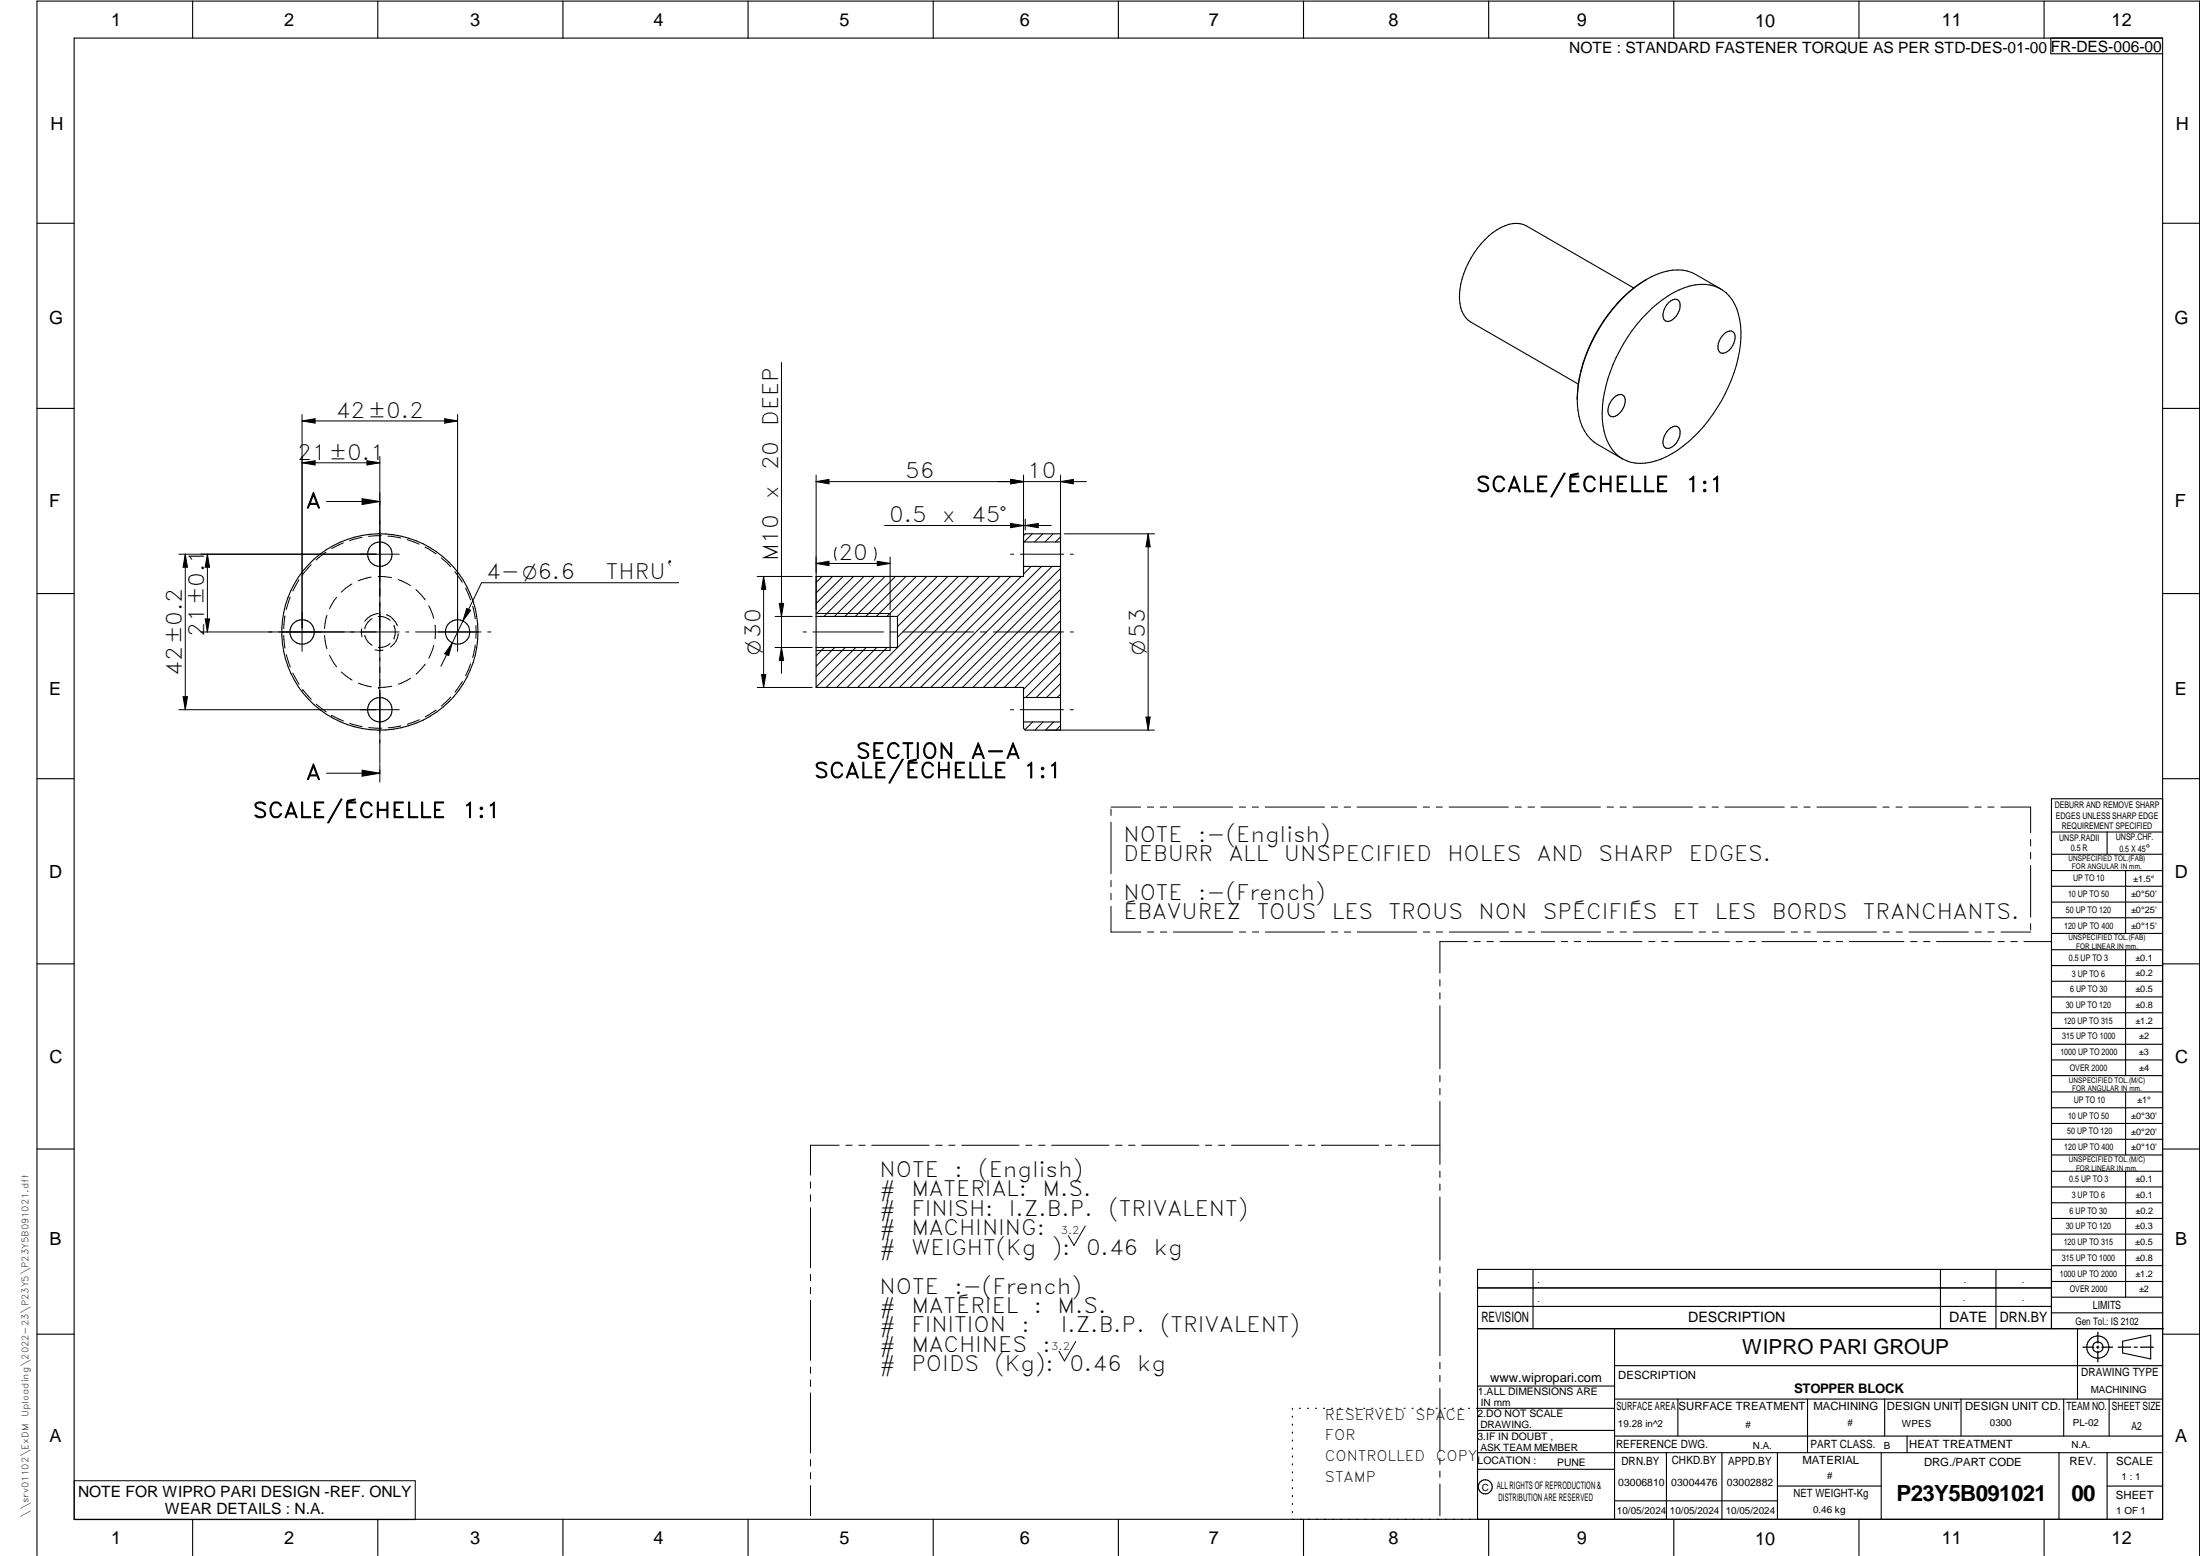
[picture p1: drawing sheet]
<svg xmlns="http://www.w3.org/2000/svg" width="594mm" height="420mm" viewBox="0 0 594 420" stroke-linecap="round" stroke-linejoin="round" font-family="sans-serif">
<g fill="none" stroke="#000" stroke-width=".3">
<path d="M20 10.3h564v400h-564zM52 .3v10M102 .3v10M152 .3v10M202 .3v10M252 .3v10M302 .3v10M352 .3v10M402 .3v10M452 .3v10M502 .3v10M552 .3v10"/>
<path d="M553.8 10.3v4.2h30.2M10 60.3h10M439.8 78.9a43 43 0 0 0-13.3 23M441.2 77.8l-29-16.8a7.8 7.8 0 0 0-8.1 1.1 23.4 23.4 0 0 0-10 18.7 7.3 7.3 0 0 0 3.1 6.2l29 16.7M441.3 77.7a44.3 44.3 0 0 0-14.8 24.2M441.3 77.7a19.1 19.1 0 0 1 13.1-4.8l2.4 .7 7.8 4.4M444.7 75.4l-3.4 2.3M584 60.3h10M444.7 84.7a23.1 23.1 0 0 1 14.4-7.9 9.7 9.7 0 0 1 10.3 8 29.5 29.5 0 0 1-2.6 19.6 39.1 39.1 0 0 1-16.7 18.9 13.3 13.3 0 0 1-10.9 1.1 10.5 10.5 0 0 1-6.1-8 30.2 30.2 0 0 1 2.5-17.9 43.5 43.5 0 0 1 9.1-13.8zM450.6 81.7a1.84 1.84 0 0 1 2.7-.5 4.2 4.2 0 0 1-3.2 5.6 1.81 1.81 0 0 1-.9-2.6l.5-1.4zM465.4 90.3a1.72 1.72 0 0 1 3-.1 4.6 4.6 0 0 1-3 5.2 1.46 1.46 0 0 1-1.5-2l.7-2zM10 110.3h10"/>
<path d="M425.9 107.4a14.5 14.5 0 0 0 4.5 11.9l7.7 4.6M425.9 107.5v.4M426.5 101.9l-.6 5.6M426.5 101.9l-.6 5.5M435.8 107.4a1.72 1.72 0 0 1 2.9 0 4.6 4.6 0 0 1-2.9 5.1 1.47 1.47 0 0 1-1.6-1.9 5 5 0 0 1 1.6-3.2zM450.6 116a1.84 1.84 0 0 1 2.7-.5 4.2 4.2 0 0 1-3.2 5.6 1.81 1.81 0 0 1-.9-2.6l.5-1.4zM584 110.3h10M220.4 155.7h56v-11l.5-.6h9.5v53h-9.5l-.5-.5v-11h-56zM276.4 146.3h10M276.4 153h10M10 160.3h10M220.4 166.5h22v8.3h-22"/>
<path d="M240.4 165.7v9.9M584 160.3h10M276.4 188.3h10M276.4 194.9h10M10 210.3h10M584 215.7h-30v143.1M584 210.3h10M554 224.7h30M554 230.7h30M554 235.1h30M554 239.3h30M569 224.7v6"/>
<path d="M574 235.1v17M554 243.6h30M554 247.8h30M554 252.1h30M554 256.5h30M574 256.5v33.9M10 260.3h10M554 260.7h30M554 265h30M554 269.2h30M554 273.5h30M554 277.7h30"/>
<path d="M584 260.3h10M554 282h30M554 286.2h30M554 290.4h30M554 294.9h30M554 299.1h30M574 294.9v17M10 310.3h10M554 303.4h30M554 307.6h30M554 311.9h30M554 316.3h30"/>
<path d="M574 316.3v34M584 310.3h10M554 320.5h30M554 324.8h30M554 329h30M554 333.2h30M554 337.5h30M399 358.8h185.2M399 352.8h155M399 347.8h155M414 342.8v16M436 358.8v51.5"/>
<path d="M524 342.8v16M539 342.8v16M554 341.8h30M554 346h30M554 350.3h30M554 354.5h30M554 342.8h-155v67.5M561 358.8v19M10 360.3h10M399 374.3h37M436 377.8h148M453.1 377.8v10"/>
<path d="M488.1 377.8v14.5M508.9 377.8v10M529.5 377.8v10M557.3 377.8v10M569.5 377.8v10M573.2 362.2l7.6-1.6v6.3l-7.6-1.6zM584 368.8h-148M584 360.3h10M349 380.3v.3M349 382.4v.3M349 384.6v.3M349 386.7v.3"/>
<path d="M349 388.8v.3M349 391v.3M349 393.1v.3M349 395.3v.3M349 397.4v.3M349 399.5v.3M350.9 380.3h.2M353.1 380.3h.2M355.2 380.3h.3M357.4 380.3h.3M359.6 380.3h.3M361.7 380.3h.3"/>
<path d="M363.9 380.3h.3M366.1 380.3h.3M368.3 380.3h.2M370.4 380.3h.3M372.6 380.3h.3M374.8 380.3h.3M376.9 380.3h.4M379.1 380.3h.3M381.3 380.3h.3M383.4 380.3h.4M385.6 380.3h.3M387.8 380.3h.3"/>
<path d="M390 380.3h.3M392.2 380.3h.3M394.3 380.3h.3M396.5 380.3h.3M398.7 380.3h37.3M399 396.7h37M399 392.3h185M399 386.2h37M436 387.8h148M450 392.3v18M465 392.3v18M480 392.3v18"/>
<path d="M508 392.3v18M515 387.8v4.5M556 392.3v18M569 392.3v18M52 410.3v9.7M102 410.3v9.7M152 410.3v9.7M202 410.3v9.7M252 410.3v9.7M302 410.3v9.7M349 401.7v.3M349 403.8v.4"/>
<path d="M349 406v.3M349 408.1v.3M352 410.3v9.7M402 410.3v9.7M436 405.3h44M452 410.3v9.7M480 401.3h28M502 410.3v9.7M552 410.3v9.7M569 401.3h15M10 420v-419.7h584v419.7"/>
<circle cx="102.6" cy="149.6" r="3.3"/>
<circle cx="81.6" cy="170.6" r="3.3"/>
<circle cx="102.6" cy="170.6" r="26.5"/>
<circle cx="123.6" cy="170.6" r="3.3"/>
<circle cx="102.6" cy="191.6" r="3.3"/>
<circle cx="566.5" cy="363.7" r="1.39"/>
<circle cx="566.5" cy="363.8" r="3"/>
<circle cx="401.1" cy="401.5" r="1.9"/>
</g>
<g fill="none" stroke="#000" stroke-width=".27">
<path d="M211 97.9v83.9M81.6 111.9v64M81.6 113.7h42M81.6 113.7l3.5-.6v1.2zM120.1 113.1l3.5 .6-3.5 .6zM123.6 111.9v64M81.6 125l3.5-.6v1.2zM81.6 125h21M88.2 135.4h14.4M97.8 134.7l4.8 .7-4.8 .8zM99.1 124.4l3.5 .6-3.5 .6zM102.6 123.2v82.9"/>
<path d="M220.4 130l3.5-.5v1.1zM220.4 130h73M220.4 128.3v36.3M272.9 129.5l3.5 .5-3.5 .6zM276.4 128.3v26.3M286.4 130l3.4-.5v1.1zM286.4 128.3v17M50 149.6v42M50 149.6l.6 3.6h-1.2zM56 149.6v21M56 149.6l.6 3.6h-1.2zM80.7 156.5l-1.6 3.1"/>
<path d="M81.7 155.1h.1M84 152.5l-2.2 2.5M88 149.1l-2.7 2.1M92.7 146.6l-3.1 1.5M95 157.7l-2.8 2.2M97.7 145.1l-3.3 .9M100.2 155.8l-3.5 1M102.1 155.7l3.6 .3M103 144.7l-3.5 .1M104.8 144.8l3.4 .5M107.6 156.5l3.2 1.6M107.8 149.6h-59.5"/>
<path d="M109.9 145.7l3.3 1.2M112.3 159.3l2.5 2.7M114.8 147.7l3 1.9M119.2 150.7l2.5 2.3M122.8 154.4l2 2.8M125.7 158.8l1.4 3.2M183.3 157.4h-53.3l-5 10.3M204.5 155.7h14.8M206.2 155.7v29.9M206.2 155.7l.6 3.4h-1.2zM220.4 152.1h20M220.4 152.1l3.5-.5v1.1z"/>
<path d="M222 155.7l-1.6 1.6M224.8 155.7l-4.4 4.4M225.8 147.8a3.9 3.9 0 0 0 0 3.5M227.7 155.7l-7.3 7.2M230.5 155.7l-10.1 10M233.3 155.7l-10.8 10.8M236.1 155.7l-10.8 10.8M236.2 147.8a3.9 3.9 0 0 1 0 3.5M236.9 151.6l3.5 .5-3.5 .6zM238.9 141.9h45M239 155.7l-10.8 10.8M240.4 150.4v14.2"/>
<path d="M241.8 155.7l-10.8 10.8M244.6 155.7l-10.8 10.8M247.4 155.7l-10.8 10.8M250.3 155.7l-10.8 10.8M253.1 155.7l-10.8 10.8M255.9 155.7l-13.5 13.5M258.8 155.7l-16.4 16.3M261.6 155.7l-30 29.9M264.4 155.7l-30 29.9M267.2 155.7l-30 29.9M270.1 155.7l-30 29.9M272.9 141.4l3.5 .5-3.5 .6z"/>
<path d="M272.9 149.6h.9M272.9 155.7l-30 29.9M275.5 149.6h11.7M275.8 155.7l-30.1 29.9M276.9 140.2v2.9M276.9 141.9l3.5-.5v1.1zM278.4 153l-2 2M278.8 144.1l-2.2 2.2M281.3 153l-32.7 32.6M281.6 144.1l-2.2 2.2M284.1 153l-32.7 32.6M284.4 144.1l-2.2 2.2"/>
<path d="M286.4 145l-1.4 1.3M286.4 159.2l-26.5 26.4M286.4 156.3l-29.4 29.3M286.4 153.5l-32.2 32.1M287.4 144.1h24.4M289 149.6h.8M310 144.1l.6 3.6h-1.2zM310 144.1v53M55.4 167.1h1.2l-.6 3.5zM76.6 171.6l.4 3.4M77 166.3l-.4 3.5M77.3 176.8l1.1 3.3"/>
<path d="M78.4 161.2l-1.1 3.3M87.6 171.6l.7 3.6M88.3 166.2l-.7 3.5M89 177l1.9 3M90.9 161.3l-1.9 3.1M97.7 169.8v2.2M98.5 171.5a4 4 0 0 0 2 2.7M100.5 167a4.1 4.1 0 0 0-2 2.8M101.3 175.5l2.1 .1M102.1 165.7a4.9 4.9 0 0 0-3.6 2.1M102.1 166.5a4 4 0 0 1 3.3 1M104.3 166a4.9 4.9 0 0 1 3 3"/>
<path d="M105.4 173.7a3.8 3.8 0 0 1-3.2 1.1M106.4 172.3h.1M106.4 169h.1M106.4 169a4.2 4.2 0 0 1 0 3.3M107.5 171.1a4.6 4.6 0 0 1-2.1 3.6M107.8 170.6h-53.5M109.6 170.6h.8M112.2 170.6h17.7M114.8 179.3l-2.4 2.7M115.8 163.6l1.3 3.4M117.1 174.3l-1.3 3.4M117.5 168.8v3.7"/>
<path d="M122.1 173.6l-.9 3.4-1.1-.5zM125 167.7l-5.9 12.2M126 164.3l1.1 .5-2.1 2.9zM127.1 179.2l-1.4 3.3M127.6 163.7l.7 3.4M128.3 174.2l-.7 3.3M128.5 168.9v3.5M131.7 170.6h.9M209.3 166.5h10M209.3 174.8h10M210.4 162.9h1.2l-.6 3.6zM211 174.8l.6 3.6h-1.2z"/>
<path d="M216.9 170.6h.9M219.5 170.6h19.1M220.4 165.7h20M220.4 175.6h20M222.6 174.8l-2.2 2.3M225.4 174.8l-5 5.1M228.3 174.8l-7.9 7.9M231.1 174.8l-10.7 10.7M233.9 174.8l-10.8 10.8M236.8 174.8l-10.9 10.8M239.6 174.8l-10.8 10.8M240.4 170.6h1.7"/>
<path d="M243.9 170.6h19M264.7 170.6h1.7M268.2 170.6h19M286.4 178.9l-9.4 9.4M286.4 176.1l-10 10M286.4 173.3l-12.4 12.3M286.4 170.5l-15.2 15.1M286.4 167.6l-18.1 18M286.4 164.8l-20.8 20.8M286.4 162l-23.7 23.6M289 170.6h.8M48.3 191.6h59.5"/>
<path d="M49.4 188.1h1.2l-.6 3.5zM79.1 181.7l1.7 3.1M81.8 186.3l2.3 2.5M81.8 186.3h.1M85.4 190.1l2.7 2.1M89.6 193.2l3.1 1.5M89.6 193.2h.1M92.2 181.4l2.9 2.2M94.4 195.3l3.4 .9M96.8 184.4l3.5 1.1M99.6 196.5l3.4 .1M102.2 185.6h.1"/>
<path d="M105.8 185.3l-3.6 .3M108.2 196l-3.4 .5M110.9 183.1l-3.3 1.6M113.2 194.4l-3.2 1.2M117.8 191.7l-3 1.8M121.7 188.2l-2.5 2.4M124.9 184l-2 2.9M204.5 185.6h14.8M205.6 182.2h1.2l-.6 3.4zM272.9 191.6h.8M275.5 191.6h11.7M278.8 194.9l-2 2.2"/>
<path d="M281.7 194.9l-2.2 2.2M282.7 197.1h29.1M284.5 194.9l-2.2 2.2M286.4 195.9l-1.2 1.2M286.4 187.5l-1 .8M286.4 184.6l-3.8 3.7M286.4 181.8l-6.6 6.5M289 191.6h.8M309.4 193.6h1.2l-.6 3.5zM88.2 208.8h14.4M97.8 208l4.8 .8-4.8 .8zM102.6 206.4v4.8"/>
<path d="M300 218.5v1.7M300 217.9h8M309.8 217.9h1.7M313.3 217.9h1.7M316.8 217.9h16.1M334.6 217.9h1.7M338.2 217.9h1.6M341.7 217.9h16M359.5 217.9h1.7M363 217.9h1.7M366.5 217.9h16M384.3 217.9h1.7"/>
<path d="M387.8 217.9h1.7M391.3 217.9h16M409.1 217.9h1.7M412.6 217.9h1.8M416.1 217.9h16.1M434 217.9h1.7M437.5 217.9h1.7M441 217.9h16M458.8 217.9h1.7M462.3 217.9h1.7M465.8 217.9h16M483.6 217.9h1.7"/>
<path d="M487.1 217.9h1.7M490.6 217.9h16.1M508.5 217.9h1.7M512 217.9h1.7M515.4 217.9h16.1M533.3 217.9h1.7M536.8 217.9h1.7M540.3 217.9h8v7M300 222v13.9M300 237.7v1.7M548.3 226.7v1.7M548.3 230.2v1.7"/>
<path d="M548.3 233.7v14M300 244.7v7h8.1M300 241.2v1.8M309.9 251.7h1.7M313.3 251.7h1.8M316.9 251.7h16M334.7 251.7h1.7M338.2 251.7h1.7M341.7 251.7h16M359.5 251.7h1.7M363 251.7h1.7M366.5 251.7h16.1"/>
<path d="M384.3 251.7h1.8M387.9 251.7h1.6M391.4 251.7h16M396.2 254.3h-7.4v8.5M398.1 254.3h1.6M401.5 254.3h1.8M405 254.3h14.8M409.2 251.7h1.7M412.7 251.7h1.7M416.2 251.7h16M421.6 254.3h1.7M425.1 254.3h1.7"/>
<path d="M428.6 254.3h14.8M434 251.7h1.7M437.5 251.7h1.7M441 251.7h16.1M445.2 254.3h1.7M448.7 254.3h1.7M452.2 254.3h14.8M458.8 251.7h1.7M462.4 251.7h1.7M465.8 251.7h16.1M468.8 254.3h1.7M472.3 254.3h1.7"/>
<path d="M475.8 254.3h14.8M483.7 251.7h1.7M487.2 251.7h1.7M490.7 251.7h16M492.4 254.3h1.7M495.8 254.3h1.8M499.4 254.3h14.7M508.5 251.7h1.7M512 251.7h1.7M515.5 251.7h16M516 254.3h1.6M519.4 254.3h1.8"/>
<path d="M522.9 254.3h14.8M533.3 251.7h1.7M536.8 251.7h1.7M539.5 254.3h1.7M540.3 251.7h8M543 254.3h1.7M546.5 254.3h7.4M548.3 249.4v1.7M388.8 264.5v1.8M388.8 268.1v1.6M388.8 271.6v17M388.8 290.4v1.7"/>
<path d="M388.8 293.9v1.7M388.8 297.4v17M218.9 319.2v1.6M226.6 309.2h-7.7v8.1M228.4 309.2h1.7M231.9 309.2h1.7M235.4 309.2h15.5M252.7 309.2h1.7M256.2 309.2h1.7M259.7 309.2h15.5M277 309.2h1.7M280.5 309.2h1.7"/>
<path d="M284 309.2h15.5M301.2 309.2h1.8M304.8 309.2h1.7M308.3 309.2h15.5M325.5 309.2h1.7M329.1 309.2h1.6M332.6 309.2h15.4M349.8 309.2h1.7M353.3 309.2h1.7M356.8 309.2h15.5M374.1 309.2h1.7M377.6 309.2h1.7"/>
<path d="M381.1 309.2h7.7M388.8 316.2v1.7M388.8 319.7v1.7M218.9 322.6v1.8M218.9 326.1v16.2M293.1 331l-3.1 5.3-1.5-2.6M388.8 323.2v17.1M218.9 344.1v1.8M218.9 347.6v1.7M218.9 351.2v16.1M388.8 342.1v1.6M388.8 345.6v1.7"/>
<path d="M388.8 349v17.1M218.9 369.1v1.7M218.9 372.6v1.8M218.9 376.1v16.2M290.5 362.2l-3.1 5.3-1.4-2.6M388.8 367.9v1.7M388.8 371.4v1.7M388.8 374.9v17M20.1 399.8h92v10.5h-92zM218.9 394.1v1.8M218.9 397.6v1.7M388.8 393.7v1.7"/>
<path d="M388.8 397.2v1.7M218.9 401.2v8.1M388.8 400.7v8.6"/>
</g>
<path d="M566.5 359.7v3M562.5 363.8h2.9M566.1 363.8h.7M566.5 363.4v.7M566.5 364.9v2.8M567.6 363.8h2.9M572 363.8h3.4M576.3 363.8h.8M578 363.8h3.5" fill="none" stroke="#000" stroke-width=".34"/>
<g fill="#000">
<path d="M81.6 113.7l3.5-.6v1.2zM120.1 113.1l3.5 .6-3.5 .6zM81.6 125l3.5-.6v1.2zM97.8 134.7l4.8 .7-4.8 .8zM99.1 124.4l3.5 .6-3.5 .6zM220.4 130l3.5-.5v1.1zM272.9 129.5l3.5 .5-3.5 .6zM286.4 130l3.4-.5v1.1zM50 149.6l.6 3.6h-1.2zM56 149.6l.6 3.6h-1.2zM206.2 155.7l.6 3.4h-1.2zM220.4 152.1l3.5-.5v1.1z"/>
<path d="M236.9 151.6l3.5 .5-3.5 .6zM272.9 141.4l3.5 .5-3.5 .6zM276.9 141.9l3.5-.5v1.1zM310 144.1l.6 3.6h-1.2zM55.4 167.1h1.2l-.6 3.5zM122.1 173.6l-.9 3.4-1.1-.5zM126 164.3l1.1 .5-2.1 2.9zM210.4 162.9h1.2l-.6 3.6zM211 174.8l.6 3.6h-1.2zM49.4 188.1h1.2l-.6 3.5zM205.6 182.2h1.2l-.6 3.4zM309.4 193.6h1.2l-.6 3.5z"/>
<path d="M97.8 208l4.8 .8-4.8 .8z"/>
</g>
<g font-size="6">
<text x="512.1" y="405.2">P23Y5B091021</text>
<text x="559.4" y="405.2">00</text>
</g>
<g font-size="5.7">
<text x="90.7" y="112.8">42±0.2</text>
<text x="210.1" y="114.9" transform="rotate(-90 210.1 114.9)">DEEP</text>
<text x="80.2" y="124.1">21±0.1</text>
<text x="210.1" y="127" transform="rotate(-90 210.1 127)">20</text>
<text x="244.4" y="129.2">56</text>
<text x="277.4" y="129.2">10</text>
<text x="82.6" y="137.2">A</text>
<text x="210.1" y="134.8" transform="rotate(-90 210.1 134.8)">x</text>
<text x="398.6" y="132.8">SCALE/ÉCHELLE</text>
<text x="455.1" y="132.8">1:1</text>
<text x="240.1" y="141.1">0.5</text>
<text x="254.5" y="141.1">x</text>
<text x="262.2" y="141.1">45°</text>
<text x="210.1" y="151.6" transform="rotate(-90 210.1 151.6)">M10</text>
<text x="226.4" y="151.3">20</text>
<text x="131.3" y="156.5">4-O6.6</text>
<text x="163.6" y="156.5">THRU`</text>
<text x="55.1" y="172" transform="rotate(-90 55.1 172)">21±0.1</text>
<text x="49.1" y="182.5" transform="rotate(-90 49.1 182.5)">42±0.2</text>
<text x="231.1" y="204.8">SECTION</text>
<text x="262.2" y="204.8">A-A</text>
<text x="82.6" y="210.5">A</text>
<text x="219.8" y="210.1">SCALE/ÉCHELLE</text>
<text x="276.4" y="210.1">1:1</text>
<text x="68.3" y="220.8">SCALE/ÉCHELLE</text>
<text x="124.8" y="220.8">1:1</text>
<text x="303.4" y="227.3">NOTE</text>
<text x="323.5" y="227.3">:-(English)</text>
<text x="303.4" y="232.5">DEBURR</text>
<text x="331.8" y="232.5">ALL</text>
<text x="346.7" y="232.5">UNSPECIFIED</text>
<text x="390.8" y="232.5">HOLES</text>
<text x="415" y="232.5">AND</text>
<text x="431.7" y="232.5">SHARP</text>
<text x="456.1" y="232.5">EDGES.</text>
<text x="303.4" y="243">NOTE</text>
<text x="323.5" y="243">:-(French)</text>
<text x="303.4" y="248.3">ÉBAVUREZ</text>
<text x="339.4" y="248.3">TOUS</text>
<text x="359.7" y="248.3">LES</text>
<text x="375" y="248.3">TROUS</text>
<text x="399.3" y="248.3">NON</text>
<text x="416.6" y="248.3">SPÉCIFIÉS</text>
<text x="451.7" y="248.3">ET</text>
<text x="463.1" y="248.3">LES</text>
<text x="478.5" y="248.3">BORDS</text>
<text x="503.1" y="248.3">TRANCHANTS.</text>
<text x="237.5" y="317.8">NOTE</text>
<text x="257.7" y="317.8">:</text>
<text x="264.1" y="317.8">(English)</text>
<text x="237.5" y="323">#</text>
<text x="246.1" y="323">MATERIAL:</text>
<text x="281.5" y="323">M.S.</text>
<text x="237.5" y="328.3">#</text>
<text x="246.1" y="328.3">FINISH:</text>
<text x="272.4" y="328.3">I.Z.B.P.</text>
<text x="299.3" y="328.3">(TRIVALENT)</text>
<text x="237.5" y="333.5">#</text>
<text x="246.1" y="333.5">MACHINING:</text>
<text x="237.5" y="338.8">#</text>
<text x="246.1" y="338.8">WEIGHT(Kg</text>
<text x="284" y="338.8">):</text>
<text x="293.3" y="338.8">0.46</text>
<text x="311.6" y="338.8">kg</text>
<text x="237.5" y="349.3">NOTE</text>
<text x="257.7" y="349.3">:-(French)</text>
<text x="237.5" y="354.5">#</text>
<text x="237.5" y="359.8">#</text>
<text x="246.1" y="359.8">FINITION</text>
<text x="246.1" y="354.5">MATÉRIEL</text>
<text x="275.8" y="359.8">:</text>
<text x="279.2" y="354.5">:</text>
<text x="285.6" y="354.5">M.S.</text>
<text x="286.4" y="359.8">I.Z.B.P.</text>
<text x="313.3" y="359.8">(TRIVALENT)</text>
<text x="237.5" y="365">#</text>
<text x="246.1" y="365">MACHINES</text>
<text x="281.5" y="365">:</text>
<text x="237.5" y="370.3">#</text>
<text x="246.1" y="370.3">POIDS</text>
<text x="268.5" y="370.3">(Kg):</text>
<text x="288.8" y="370.3">0.46</text>
<text x="307.1" y="370.3">kg</text>
</g>
<text font-size="5.6" x="470.5" y="365.5">WIPRO PARI GROUP</text>
<g font-size="5.4">
<text x="205.4" y="177" transform="rotate(-90 205.4 177)">O30</text>
<text x="309.2" y="177" transform="rotate(-90 309.2 177)">O53</text>
</g>
<g font-size="4.9">
<text x="30" y="6.9">1</text>
<text x="76.7" y="6.9">2</text>
<text x="127" y="6.9">3</text>
<text x="176.5" y="6.9">4</text>
<text x="226.7" y="6.9">5</text>
<text x="275.4" y="6.9">6</text>
<text x="326.4" y="6.9">7</text>
<text x="375" y="6.9">8</text>
<text x="425.8" y="6.9">9</text>
<text x="473.9" y="7.3">10</text>
<text x="524.3" y="6.9">11</text>
<text x="570.2" y="6.9">12</text>
<text x="13.6" y="35.1">H</text>
<text x="587.6" y="35.1">H</text>
<text x="13.2" y="87.5">G</text>
<text x="587.2" y="87.5">G</text>
<text x="13.2" y="137">F</text>
<text x="587.2" y="137">F</text>
<text x="13.2" y="187.6">E</text>
<text x="587.2" y="187.6">E</text>
<text x="13.2" y="237">D</text>
<text x="587.2" y="237">D</text>
<text x="13.4" y="287.1">C</text>
<text x="587.4" y="287.1">C</text>
<text x="13.4" y="336.2">B</text>
<text x="587.4" y="336.2">B</text>
<text x="13.4" y="389.3">A</text>
<text x="587.4" y="389.3">A</text>
<text x="30" y="416.9">1</text>
<text x="76.7" y="416.9">2</text>
<text x="127" y="416.9">3</text>
<text x="176.5" y="416.9">4</text>
<text x="226.7" y="416.9">5</text>
<text x="275.4" y="416.9">6</text>
<text x="326.4" y="416.9">7</text>
<text x="375" y="416.9">8</text>
<text x="425.8" y="416.9">9</text>
<text x="473.9" y="417.3">10</text>
<text x="524.3" y="416.9">11</text>
<text x="570.2" y="416.9">12</text>
</g>
<g font-size="4.2">
<text x="423.7" y="14.3">NOTE : STANDARD FASTENER TORQUE AS PER STD-DES-01-00</text>
<text x="553.8" y="14">FR-DES-006-00</text>
<text x="21.1" y="404.3">NOTE FOR WIPRO PARI DESIGN -REF. ONLY</text>
<text x="44.5" y="408.8">WEAR DETAILS : N.A.</text>
</g>
<g font-size="3.9">
<text x="400" y="357.1">REVISION</text>
<text x="455.9" y="357.1">DESCRIPTION</text>
<text x="526.4" y="357.1">DATE</text>
<text x="540" y="357.1">DRN.BY</text>
<text x="357.8" y="383.3">RESERVED</text>
<text x="382.3" y="383.3">SPACE</text>
<text x="357.8" y="388.9">FOR</text>
<text x="357.8" y="394.5">CONTROLLED</text>
<text x="387.8" y="394.5">COPY</text>
<text x="357.8" y="400">STAMP</text>
</g>
<text font-size="3.6" x="484.5" y="376.1">STOPPER BLOCK</text>
<text font-size="3.5" x="402.4" y="373.3">www.wipropari.com</text>
<g font-size="3.1">
<text x="565.1" y="353.5">LIMITS</text>
<text x="562" y="371.7">DRAWING TYPE</text>
<text x="437" y="372.3">DESCRIPTION</text>
<text x="436.5" y="380.8">SURFACE AREA</text>
<text x="453.3" y="380.8">SURFACE TREATMENT</text>
<text x="489.7" y="380.8">MACHINING</text>
<text x="509.5" y="380.8">DESIGN UNIT</text>
<text x="530.6" y="380.8">DESIGN UNIT CD.</text>
<text x="558" y="380.6">TEAM NO.</text>
<text x="570.3" y="380.7">SHEET SIZE</text>
<text x="575.6" y="386.1">A2</text>
<text x="436.4" y="391.1">REFERENCE DWG.</text>
<text x="437.8" y="395.5">DRN.BY</text>
<text x="451.4" y="395.4">CHKD.BY</text>
<text x="466.6" y="395.5">APPD.BY</text>
<text x="486.7" y="395.4">MATERIAL</text>
<text x="488.9" y="390.9">PART CLASS.</text>
<text x="515.6" y="390.9">HEAT TREATMENT</text>
<text x="519.6" y="395.9">DRG./PART CODE</text>
<text x="558.9" y="395.5">REV.</text>
<text x="571.4" y="395.6">SCALE</text>
<text x="484.3" y="404.2">NET WEIGHT-Kg</text>
<text x="571.4" y="404.7">SHEET</text>
</g>
<text font-size="3" x="579.5" y="230.1">°</text>
<g font-size="2.8">
<text x="286.5" y="333.2">3.2</text>
<text x="560.4" y="357.7">Gen Tol.: IS 2102</text>
<text x="283.9" y="364.4">3.2</text>
<text x="399.1" y="376.6">1.ALL DIMENSIONS ARE</text>
<text x="399" y="382.7">2.DO NOT SCALE</text>
<text x="399" y="388.7">3.IF IN DOUBT ,</text>
<text x="399" y="395.4">LOCATION :</text>
<text x="420.5" y="396">PUNE</text>
<text x="404.2" y="402">ALL RIGHTS OF REPRODUCTION &amp;</text>
<text x="437" y="401.2">03006810</text>
<text x="451.3" y="401.2">03004476</text>
<text x="466.3" y="401.2">03002882</text>
<text x="404.7" y="405.4">DISTRIBUTION ARE RESERVED</text>
</g>
<g font-size="2.7">
<text x="564.6" y="376.2">MACHINING</text>
<text x="399.9" y="379.7">IN mm</text>
<text x="399.7" y="385.7">DRAWING.</text>
<text x="436.9" y="385.4">19.28 in^2</text>
<text x="471.4" y="385.5">#</text>
<text x="498.9" y="385">#</text>
<text x="513.6" y="385.3">WPES</text>
<text x="537.3" y="385.1">0300</text>
<text x="559.7" y="385.1">PL-02</text>
<text x="399.7" y="391.8">ASK TEAM MEMBER</text>
<text x="473.4" y="391.2">N.A.</text>
<text x="508.7" y="391.2">B</text>
<text x="559.3" y="391.1">N.A.</text>
<text x="493.4" y="399.5">#</text>
<text x="572.8" y="399.7">1 : 1</text>
<text x="400.1" y="402.5">C</text>
<text x="436.6" y="408.7">10/05/2024</text>
<text x="450.9" y="408.8">10/05/2024</text>
<text x="466" y="408.9">10/05/2024</text>
<text x="489.6" y="408.5">0.46 kg</text>
<text x="571.4" y="408.7">1 OF 1</text>
</g>
<g font-size="2.5">
<text x="554.9" y="218.3">DEBURR AND REMOVE SHARP</text>
<text x="555.2" y="221">EDGES UNLESS SHARP EDGE</text>
<text x="556.1" y="227.1">UNSP.RADII</text>
<text x="556.8" y="223.8">REQUIREMENT SPECIFIED</text>
<text x="571.4" y="226.9">UNSP.CHF.</text>
<text x="559.2" y="229.9">0.5 R</text>
<text x="572.3" y="230.1">0.5 X 45</text>
<text x="559.8" y="238">UP TO 10</text>
<text x="576.1" y="238.1">±1.5°</text>
<text x="558.5" y="242.2">10 UP TO 50</text>
<text x="575.5" y="242.3">±0°50'</text>
<text x="557.4" y="250.7">120 UP TO 400</text>
<text x="557.9" y="246.5">50 UP TO 120</text>
<text x="575.5" y="250.7">±0°15'</text>
<text x="575.5" y="246.5">±0°25'</text>
<text x="558.7" y="259.4">0.5 UP TO 3</text>
<text x="559.5" y="263.7">3 UP TO 6</text>
<text x="576.6" y="263.6">±0.2</text>
<text x="576.6" y="259.4">±0.1</text>
<text x="559" y="267.9">6 UP TO 30</text>
<text x="576.6" y="267.9">±0.5</text>
<text x="557.8" y="272.2">30 UP TO 120</text>
<text x="576.6" y="272.2">±0.8</text>
<text x="556.9" y="280.7">315 UP TO 1000</text>
<text x="557.3" y="276.4">120 UP TO 315</text>
<text x="576.6" y="276.4">±1.2</text>
<text x="577.7" y="280.7">±2</text>
<text x="556.4" y="284.9">1000 UP TO 2000</text>
<text x="577.6" y="284.9">±3</text>
<text x="558.9" y="289.2">OVER 2000</text>
<text x="577.7" y="289.3">±4</text>
<text x="560" y="297.9">UP TO 10</text>
<text x="577.1" y="297.9">±1°</text>
<text x="558.5" y="302.1">10 UP TO 50</text>
<text x="575.5" y="302.1">±0°30'</text>
<text x="557.4" y="310.6">120 UP TO 400</text>
<text x="558.2" y="306.3">50 UP TO 120</text>
<text x="575.5" y="310.6">±0°10'</text>
<text x="575.5" y="306.4">±0°20'</text>
<text x="558.8" y="319.2">0.5 UP TO 3</text>
<text x="559.4" y="323.4">3 UP TO 6</text>
<text x="576.6" y="319.2">±0.1</text>
<text x="576.6" y="323.5">±0.1</text>
<text x="558.9" y="327.7">6 UP TO 30</text>
<text x="576.7" y="327.7">±0.2</text>
<text x="557.8" y="332">30 UP TO 120</text>
<text x="576.6" y="332">±0.3</text>
<text x="556.8" y="340.5">315 UP TO 1000</text>
<text x="557.3" y="336.3">120 UP TO 315</text>
<text x="576.6" y="336.3">±0.5</text>
<text x="576.6" y="340.5">±0.8</text>
<text x="415.2" y="346.4">.</text>
<text x="530.3" y="346.5">.</text>
<text x="545.9" y="346.4">.</text>
<text x="556.2" y="344.7">1000 UP TO 2000</text>
<text x="576.6" y="344.7">±1.2</text>
<text x="415.2" y="351.5">.</text>
<text x="530" y="351.3">.</text>
<text x="545.9" y="351.4">.</text>
<text x="558.9" y="349">OVER 2000</text>
<text x="577.6" y="349">±2</text>
</g>
<g font-size="2.4">
<text x="7.7" y="382.7" transform="rotate(-90 7.7 382.7)">Uploading\2022-23\P23Y5\P23Y5B091021.dft</text>
<text x="7.7" y="409.8" transform="rotate(-90 7.7 409.8)">\\srv01102\ExDM</text>
</g>
<g font-size="2.1">
<text x="558.5" y="232.4">UNSPECIFIED TOL.(FAB)</text>
<text x="559.5" y="234.7">FOR ANGULAR IN mm.</text>
<text x="558.6" y="253.9">UNSPECIFIED TOL.(FAB)</text>
<text x="560.7" y="256.3">FOR LINEAR IN mm.</text>
<text x="558.7" y="292.3">UNSPECIFIED TOL.(M/C)</text>
<text x="559.6" y="294.7">FOR ANGULAR IN mm.</text>
<text x="558.7" y="313.7">UNSPECIFIED TOL.(M/C)</text>
<text x="560.6" y="316.1">FOR LINEAR IN mm.</text>
</g>
</svg>
